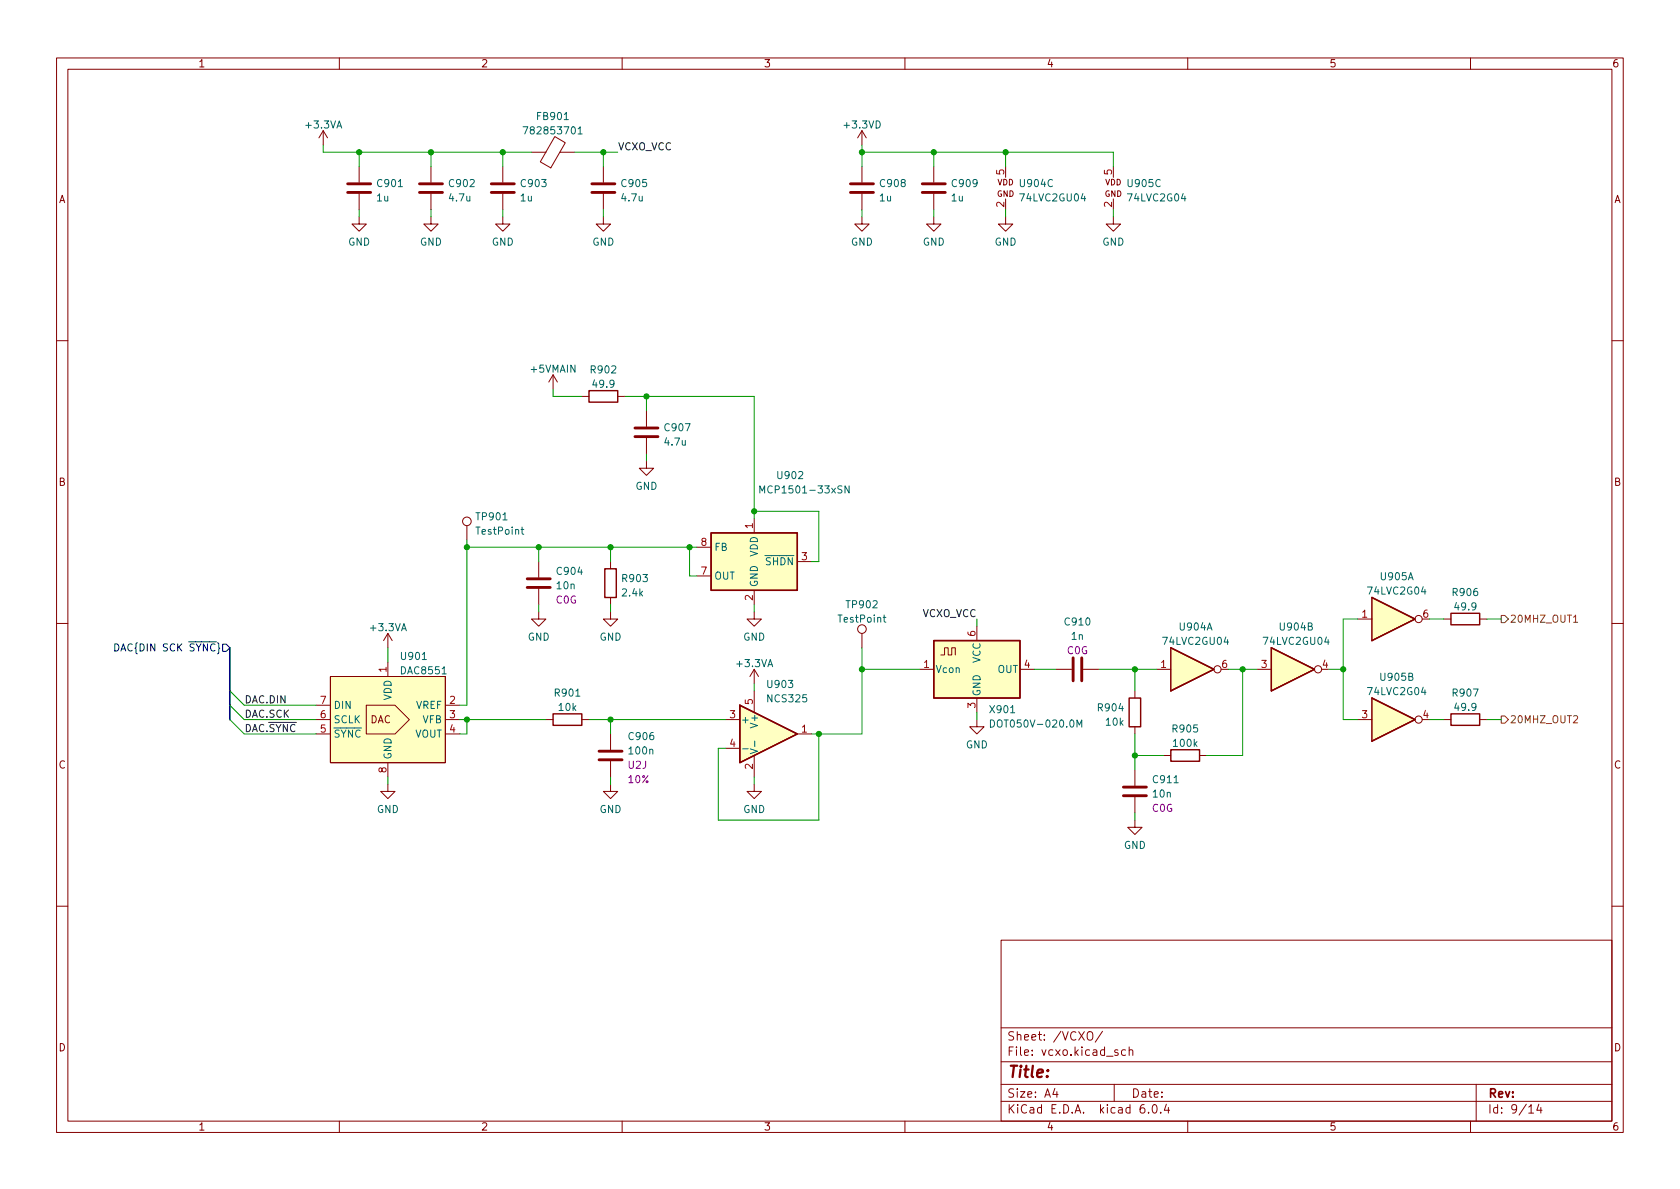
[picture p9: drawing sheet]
<svg xmlns="http://www.w3.org/2000/svg" width="297mm" height="210mm" viewBox="0 0 297 210" stroke-linecap="round" stroke-linejoin="round" font-family="sans-serif">
<g fill="none" stroke="#840000" stroke-width=".18">
<path d="M10 10.2h277v190.1h-277zM12 12.2h273v186.1h-273zM60 10.2v2M110 10.2v2M160 10.2v2M210 10.2v2M260 10.2v2M57.1 23.1l-.7 1.3M57.1 23.1v2.5M57.1 23.1l.8 1.3M63.5 38.3v1.3h1.3l-1.3 1.3-1.3-1.3h1.3M63.5 29.5v2.8"/>
<path d="M63.5 34.3v2.8M76.2 38.3v1.3h1.3l-1.3 1.3-1.3-1.3h1.3M76.2 29.5v2.8M76.2 34.3v2.8M88.9 38.3v1.3h1.3l-1.3 1.3-1.3-1.3h1.3M88.9 29.5v2.8M88.9 34.3v2.8M94 26.9h2.5M98.1 24.1l1.8 1.1-2.5 4.5-1.9-1.1zM99 26.9h2.6M106.7 38.3v1.3h1.2l-1.2 1.3-1.3-1.3h1.3M106.7 29.5v2.8"/>
<path d="M106.7 34.3v2.8M152.4 38.3v1.3h1.3l-1.3 1.3-1.3-1.3h1.3M152.4 23.1v2.5M152.4 29.5v2.8M152.4 34.3v2.8M152.4 23.1l-.8 1.3M152.4 23.1l.8 1.3M165.1 38.3v1.3h1.3l-1.3 1.3-1.3-1.3h1.3M165.1 29.5v2.8M165.1 34.3v2.8M177.8 38.3v1.3h1.3l-1.3 1.3-1.3-1.3h1.3M196.8 38.3v1.3h1.3l-1.3 1.3-1.2-1.3h1.2"/>
<path d="M10 60.2h2M97.8 66.3l-.8 1.3M97.8 66.3v2.5M97.8 66.3l.8 1.3M102.9 70.1h1.2M109.2 70.1h1.3M114.3 72.6v2.8M114.3 77.5v2.8M285 60.2h2M82.5 93v2.5M95.2 99.3v2.8M107.9 99.3v1.3"/>
<path d="M114.3 81.5v1.3h1.3l-1.3 1.3-1.3-1.3h1.3M123.2 96.8h2.5M133.3 91.7v2.5M141 99.3h2.5M10 110.2h2M58.4 119.6h20.3v15.3h-20.3zM68.6 112v2.5M68.6 117.1v2.5M68.6 112l-.8 1.3M68.6 112l.7 1.3M95.2 108.2v1.3h1.3l-1.3 1.2-1.2-1.2h1.2M95.2 104.1v2.8"/>
<path d="M107.9 108.2v1.3h1.3l-1.3 1.2-1.2-1.2h1.2M107.9 105.7v1.2M123.2 101.8h2.5M133.3 108.2v1.3h1.3l-1.3 1.2-1.2-1.2h1.2M133.3 118.4l-.7 1.2M133.3 104.4v2.5M133.3 118.4v2.5M133.3 118.4l.8 1.2M152.4 112v2.5M162.6 118.4h2.5M166.4 115.8h.6v-1.3h.6v1.3h.7v-1.3h.6v1.3M172.7 110.7v2.6"/>
<path d="M180.3 118.4h2.6M186.7 118.4h2.8M191.5 118.4h2.8M204.5 118.4h2.5M222.2 118.4h2.6M240 109.5h2.6M255.3 109.5h1.2M261.6 109.5h1.3M285 110.2h2M55.9 124.7h2.5M55.9 127.2h2.5M55.9 129.8h2.5"/>
<path d="M64.8 124.7h5l2.6 2.5-2.6 2.6h-5zM68.6 138.7v1.2h1.2l-1.2 1.3-1.3-1.3h1.3M68.6 134.9v2.5M78.7 124.7h2.6M78.7 127.2h2.6M78.7 129.8h2.6M96.5 127.2h1.3M102.9 127.2h1.2M107.9 138.7v1.2h1.3l-1.3 1.3-1.2-1.3h1.2M107.9 129.8v2.8M107.9 134.6v2.8M128.3 127.2h2.5"/>
<path d="M128.3 132.3h2.5M133.3 138.7v1.2h1.3l-1.3 1.3-1.2-1.3h1.2M133.3 122.2v3.8M133.3 133.6v3.8M141 129.8h2.5M172.7 127.2v1.3h1.3l-1.3 1.3-1.3-1.3h1.3M172.7 123.4v2.6M200.7 122.2v1.2M200.7 128.5v1.3M200.7 136.1v2.8M205.7 133.6h1.3M212.1 133.6h1.3"/>
<path d="M240 127.2h2.6M255.3 127.2h1.2M261.6 127.2h1.3M200.7 145v1.3h1.2l-1.2 1.3-1.3-1.3h1.3M200.7 141v2.8M10 160.2h2M177 166.3h108v32h-108zM285 160.2h2M60 198.3v2M110 198.3v2M160 198.3v2M177 194.8h108"/>
<path d="M177 191.8h108M177 187.8h108M177 181.8h108M186.5 192.5l-.4 1h1M186.9 193v1M192.3 182.6a.5 .5 0 0 1 .6-.2 .5 .5 0 0 1 .3 .5v.5a.5 .5 0 0 1-.5 .6 .5 .5 0 0 1-.5-.6zM194.9 182.4l-1.3 1.9M197 191.8v3M197.6 185.7l-.3-.1-.2 .2v.3l.5 .1v.4h-.5M199 185.7l-.4-.1-.3 .3v.4l.1 .3h.6M199.6 185.8l.3-.2 .3 .1 .1 .9M199.6 185.1v1.5"/>
<path d="M202.3 195.3a.59 .59 0 0 0-.7 .7v.5l.1 .3h.4l.3-.1v-.5l-.1-.2-.4-.1-.3 .3M203.1 196.7v.1M203.9 195.4l.2-.1a.81 .81 0 0 1 .6 .7 .81 .81 0 0 1-.3 .8h-.2a.81 .81 0 0 1-.6-.6 .81 .81 0 0 1 .3-.8zM205.2 196.7v.1M206.2 195.3l-.3 1h.9M206.6 195.8v1M210 198.3v2M260 198.3v2M261 191.8v6.5M270.3 195.8l.4-.5v1.5M270.3 196.8h.9M272.1 195.3l-.4 1h.9"/>
<path d="M272.4 195.8v1"/>
<circle cx="82.5" cy="92.2" r=".76"/>
<circle cx="152.4" cy="111.2" r=".76"/>
<circle cx="215.3" cy="118.4" r=".63"/>
<circle cx="233" cy="118.4" r=".63"/>
<circle cx="250.8" cy="109.5" r=".63"/>
<circle cx="250.8" cy="127.2" r=".63"/>
</g>
<g fill="none" stroke="#840000" stroke-width=".25">
<path d="M104.1 69.1h5.1v2h-5.1zM125.7 94.2h15.3v10.2h-15.3zM106.9 100.6h2.1v5.1h-2.1zM165.1 113.3h15.2v10.1h-15.2zM207 114.5v7.7zM207 114.5l7.6 3.9-7.6 3.8M224.8 114.5v7.7zM224.8 114.5l7.6 3.9-7.6 3.8M242.6 105.7v7.6zM242.6 105.7l7.6 3.8-7.6 3.8M256.5 108.5h5.1v2h-5.1zM97.8 126.2h5.1v2.1h-5.1z"/>
<path d="M130.8 124.7l10.2 5.1-10.2 5.1zM199.6 123.4h2.1v5.1h-2.1zM207 132.6h5.1v2h-5.1zM242.6 123.4v7.7zM242.6 123.4l7.6 3.8-7.6 3.9M256.5 126.2h5.1v2.1h-5.1z"/>
</g>
<g fill="#ffffc2" stroke="#ffffc2" stroke-width=".18">
<path d="M58.4 119.6h20.3v15.3h-20.3z"/>
<path d="M165.1 113.3h15.2v10.1h-15.2z"/>
<path d="M125.7 94.2h15.3v10.2h-15.3z"/>
<path d="M130.8 124.7l10.2 5.1-10.2 5.1z"/>
<path d="M224.8 114.5v7.7z"/>
<path d="M224.8 114.5l7.6 3.9-7.6 3.8z"/>
<path d="M242.6 123.4v7.7z"/>
<path d="M242.6 123.4l7.6 3.8-7.6 3.9z"/>
<path d="M242.6 105.7v7.6z"/>
<path d="M242.6 105.7l7.6 3.8-7.6 3.8z"/>
<path d="M207 114.5v7.7z"/>
<path d="M207 114.5l7.6 3.9-7.6 3.8z"/>
</g>
<g fill="none" stroke="#840000" stroke-width=".51">
<path d="M61.5 32.5h4M61.5 34h4M74.2 32.5h4M74.2 34h4M86.9 32.5h4M86.9 34h4M104.6 32.5h4.1M104.6 34h4.1M150.4 32.5h4M150.4 34h4M163.1 32.5h4M163.1 34h4"/>
<path d="M112.3 75.7h4M112.3 77.2h4M93.2 103.9h4.1M93.2 102.4h4.1M189.7 116.3v4.1M191.3 116.3v4.1M105.9 134.4h4.1M105.9 132.8h4.1M198.6 139.2h4.1M198.6 140.7h4.1"/>
</g>
<g fill="none" stroke="#006464" stroke-width=".18">
<path d="M92.5 22.4h.8l-.5 1.3M102.2 22.8l.4-.4v1.3M102.2 23.7h.7M92.1 93.6h.5M92.3 93.2v1.1l.3 .2M134.3 87.2v-1.3l.5 .9 .4-.9v1.3M150.1 85.9v1.3l-.7-1.3v1.3M156.1 109.2h.5M156.3 108.8v1l.3 .2M131.3 132.4h1M132.7 132.4l1.2 .5-1.2 .4M133.4 131v1"/>
<path d="M175.1 127.3a.64 .64 0 0 1 .8 .6 .64 .64 0 0 1-.8 .7zM190.4 128.6v-1.3l.4 .9 .5-.9v1.3"/>
</g>
<path d="M265.4 108.8h.7l.6 .7-.6 .6h-.7zM278.2 110h.7M265.4 126.6h.7l.6 .6-.6 .7h-.7zM278.2 126.7l.5-.1 .2 .3-.7 .9h.7" fill="none" stroke="#725600" stroke-width=".18"/>
<path d="M39.4 113.9h.6l.6 .6-.6 .7h-.6z" fill="none" stroke="#000084" stroke-width=".18"/>
<path d="M40.6 114.5v12.7" fill="none" stroke="#000084" stroke-width=".3"/>
<g fill="none" stroke="#009600" stroke-width=".18">
<path d="M57.1 25.6v1.3h36.9M63.5 26.9v2.6M63.5 37.1v1.2M76.2 26.9v2.6M76.2 37.1v1.2M88.9 26.9v2.6M88.9 37.1v1.2M101.6 26.9h7.6M106.7 26.9v2.6M106.7 37.1v1.2M152.4 26.9h44.4v2.6M152.4 25.6v3.9"/>
<path d="M152.4 37.1v1.2M165.1 26.9v2.6M165.1 37.1v1.2M177.8 26.9v2.6M177.8 37.1v1.2M196.8 37.1v1.2M97.8 68.8v1.3h5.1M110.5 70.1h22.8v21.6M114.3 70.1v2.5M82.5 95.5v29.2h-1.2M82.5 96.8h40.7M95.2 96.8v2.5"/>
<path d="M107.9 96.8v2.5M114.3 80.3v1.2M121.9 96.8v5h1.3M133.3 90.4h11.5v8.9h-1.3M68.6 114.5v2.6M95.2 106.9v1.3M107.9 106.9v1.3M133.3 106.9v1.3M152.4 114.5v15.3h-8.9M152.4 118.4h10.2M172.7 109.5v1.2M182.9 118.4h3.8"/>
<path d="M194.3 118.4h10.2M200.7 118.4v3.8M217.2 118.4h5M219.7 118.4v15.2h-6.3M234.9 118.4h2.6M240 109.5h-2.5v17.7h2.5M252.7 109.5h2.6M262.9 109.5h2.5M40.6 127.2l2.6 2.6h12.7M40.6 124.7l2.6 2.5h12.7M40.6 122.2l2.6 2.5h12.7M68.6 137.4v1.3"/>
<path d="M81.3 127.2h15.2M82.5 127.2v2.6h-1.2M104.1 127.2h24.2M107.9 127.2v2.6M107.9 137.4v1.3M133.3 120.9v1.3M133.3 137.4v1.3M144.8 129.8v15.2h-17.8v-12.7h1.3M172.7 126v1.2M200.7 133.6h5M200.7 129.8v6.3M252.7 127.2h2.6"/>
<path d="M262.9 127.2h2.5M200.7 143.8v1.2"/>
</g>
<g fill="#009600" stroke="#009600" stroke-width=".18">
<circle cx="237.5" cy="118.4" r=".46"/>
<circle cx="219.7" cy="118.4" r=".46"/>
<circle cx="200.7" cy="133.6" r=".46"/>
<circle cx="200.7" cy="118.4" r=".46"/>
<circle cx="133.3" cy="90.4" r=".46"/>
<circle cx="82.5" cy="96.8" r=".46"/>
<circle cx="95.2" cy="96.8" r=".46"/>
<circle cx="114.3" cy="70.1" r=".46"/>
<circle cx="165.1" cy="26.9" r=".46"/>
<circle cx="177.8" cy="26.9" r=".46"/>
<circle cx="152.4" cy="26.9" r=".46"/>
<circle cx="144.8" cy="129.8" r=".46"/>
<circle cx="152.4" cy="118.4" r=".46"/>
<circle cx="107.9" cy="96.8" r=".46"/>
<circle cx="121.9" cy="96.8" r=".46"/>
<circle cx="82.5" cy="127.2" r=".46"/>
<circle cx="107.9" cy="127.2" r=".46"/>
<circle cx="76.2" cy="26.9" r=".46"/>
<circle cx="106.7" cy="26.9" r=".46"/>
<circle cx="88.9" cy="26.9" r=".46"/>
<circle cx="63.5" cy="26.9" r=".46"/>
</g>
<text font-size="2.8" fill="#840000" x="178" y="190.6">Title:</text>
<g font-size="2.1" fill="#840000">
<text x="178" y="184">Sheet: /VCXO/</text>
<text x="178" y="186.7">File: vcxo.kicad_sch</text>
<text x="178" y="196.9">KiCad E.D.A. kicad 6.0.4</text>
<text x="178" y="194.1">Size: A4</text>
<text x="200" y="194.1">Date:</text>
<text x="263" y="194.1">Rev:</text>
<text x="263" y="196.9">Id: 9/14</text>
</g>
<g font-size="1.8" fill="#840000">
<text x="35" y="11.9">1</text>
<text x="85" y="11.9">2</text>
<text x="135" y="11.9">3</text>
<text x="185" y="11.9">4</text>
<text x="235" y="11.9">5</text>
<text x="285" y="11.9">6</text>
<text x="10.3" y="35.9">A</text>
<text x="285.3" y="35.9">A</text>
<text x="10.3" y="85.9">B</text>
<text x="285.3" y="85.9">B</text>
<text x="65.4" y="127.9">DAC</text>
<text x="10.3" y="135.9">C</text>
<text x="285.3" y="135.9">C</text>
<text x="10.3" y="185.9">D</text>
<text x="285.3" y="185.9">D</text>
<text x="35" y="199.9">1</text>
<text x="85" y="199.9">2</text>
<text x="135" y="199.9">3</text>
<text x="185" y="199.9">4</text>
<text x="235" y="199.9">5</text>
<text x="285" y="199.9">6</text>
</g>
<g font-size="1.8" fill="#006464">
<text x="54.2" y="22.7">+3.3VA</text>
<text x="93.3" y="23.7">782853701</text>
<text x="95.1" y="21.2">FB901</text>
<text x="149.4" y="22.7">+3.3VD</text>
<text x="66.6" y="35.6">1u</text>
<text x="66.8" y="33.1">C901</text>
<text x="79.5" y="35.6">4.7u</text>
<text x="79.5" y="33.1">C902</text>
<text x="92" y="35.6">1u</text>
<text x="92.2" y="33.1">C903</text>
<text x="110" y="35.6">4.7u</text>
<text x="110" y="33.1">C905</text>
<text x="155.5" y="35.6">1u</text>
<text x="155.7" y="33.1">C908</text>
<text x="168.2" y="35.6">1u</text>
<text x="168.4" y="33.1">C909</text>
<text x="180.5" y="33.1">U904C</text>
<text x="180.6" y="35.6">74LVC2GU04</text>
<text x="199.5" y="33.1">U905C</text>
<text x="199.6" y="35.6">74LVC2G04</text>
<text x="61.5" y="43.4">GND</text>
<text x="74.2" y="43.4">GND</text>
<text x="86.9" y="43.4">GND</text>
<text x="104.7" y="43.4">GND</text>
<text x="150.4" y="43.4">GND</text>
<text x="163.1" y="43.4">GND</text>
<text x="175.8" y="43.4">GND</text>
<text x="194.9" y="43.4">GND</text>
<text x="93.9" y="65.9">+5VMAIN</text>
<text x="104.6" y="66">R902</text>
<text x="105" y="68.6">49.9</text>
<text x="117.6" y="76.2">C907</text>
<text x="117.6" y="78.8">4.7u</text>
<text x="112.3" y="86.6">GND</text>
<text x="135.3" y="87.2">MCP1501-33xSN</text>
<text x="137.6" y="84.7">U902</text>
<text x="84.4" y="94.5">TestPoint</text>
<text x="84.4" y="92">TP901</text>
<text x="98.6" y="101.7">C904</text>
<text x="126.2" y="97.4">FB</text>
<text x="134" y="98.5" transform="rotate(-90 134 98.5)">VDD</text>
<text x="134.1" y="99.9">~{SHDN}</text>
<text x="98.5" y="104.2">10n</text>
<text x="110.1" y="105.5">2.4k</text>
<text x="110.1" y="102.9">R903</text>
<text x="126.2" y="102.5">OUT</text>
<text x="134" y="103.9" transform="rotate(-90 134 103.9)">GND</text>
<text x="149.8" y="107.5">TP902</text>
<text x="242" y="105.1">74LVC2G04</text>
<text x="244.2" y="102.6">U905A</text>
<text x="257" y="105.4">R906</text>
<text x="257.4" y="107.9">49.9</text>
<text x="65.6" y="111.6">+3.3VA</text>
<text x="93.3" y="113.3">GND</text>
<text x="106" y="113.3">GND</text>
<text x="131.4" y="113.3">GND</text>
<text x="148.4" y="110.1">TestPoint</text>
<text x="188.4" y="110.6">C910</text>
<text x="189.5" y="113.1">1n</text>
<text x="208.6" y="111.5">U904A</text>
<text x="226.4" y="111.5">U904B</text>
<text x="71" y="119.2">DAC8551</text>
<text x="71" y="116.7">U901</text>
<text x="130.4" y="118">+3.3VA</text>
<text x="165.4" y="119">Vcon</text>
<text x="173.4" y="117.3" transform="rotate(-90 173.4 117.3)">VCC</text>
<text x="176.4" y="119">OUT</text>
<text x="205.8" y="114">74LVC2GU04</text>
<text x="223.6" y="114">74LVC2GU04</text>
<text x="58.9" y="125.3">DIN</text>
<text x="69.2" y="123.9" transform="rotate(-90 69.2 123.9)">VDD</text>
<text x="73.5" y="125.3">VREF</text>
<text x="98.2" y="123.2">R901</text>
<text x="98.9" y="125.7">10k</text>
<text x="135.8" y="121.6">U903</text>
<text x="135.8" y="124.2">NCS325</text>
<text x="173.4" y="123.2" transform="rotate(-90 173.4 123.2)">GND</text>
<text x="194.2" y="125.8">R904</text>
<text x="242" y="122.9">74LVC2G04</text>
<text x="244.2" y="120.4">U905B</text>
<text x="257" y="123.2">R907</text>
<text x="257.4" y="125.7">49.9</text>
<text x="58.9" y="130.4">~{SYNC}</text>
<text x="58.9" y="127.9">SCLK</text>
<text x="73.3" y="130.4">VOUT</text>
<text x="74.7" y="127.9">VFB</text>
<text x="111.3" y="130.9">C906</text>
<text x="130.9" y="127.9">+</text>
<text x="134" y="128.3" transform="rotate(-90 134 128.3)">V+</text>
<text x="175.2" y="126.1">X901</text>
<text x="176" y="128.6">DOT050V-020.0M</text>
<text x="195.6" y="128.3">10k</text>
<text x="207.4" y="129.5">R905</text>
<text x="69.2" y="134.4" transform="rotate(-90 69.2 134.4)">GND</text>
<text x="111.3" y="133.4">100n</text>
<text x="170.8" y="132.3">GND</text>
<text x="207.6" y="132.1">100k</text>
<text x="66.6" y="143.8">GND</text>
<text x="106" y="143.8">GND</text>
<text x="131.4" y="143.8">GND</text>
<text x="203.9" y="141">10n</text>
<text x="204" y="138.5">C911</text>
<text x="198.7" y="150.1">GND</text>
</g>
<g font-size="1.8" fill="#0f0f0f">
<text x="109.2" y="26.6">VCXO_VCC</text>
<text x="163" y="109.1">VCXO_VCC</text>
<text x="43.2" y="124.4">DAC.DIN</text>
<text x="43.2" y="129.4">DAC.~{SYNC}</text>
<text x="43.2" y="126.9">DAC.SCK</text>
</g>
<g font-size="1.8" fill="#a90000">
<text x="177.5" y="30.9" transform="rotate(-90 177.5 30.9)">5</text>
<text x="196.6" y="30.9" transform="rotate(-90 196.6 30.9)">5</text>
<text x="177.5" y="36.6" transform="rotate(-90 177.5 36.6)">2</text>
<text x="196.6" y="36.6" transform="rotate(-90 196.6 36.6)">2</text>
<text x="133.1" y="93.5" transform="rotate(-90 133.1 93.5)">1</text>
<text x="124" y="101.6">7</text>
<text x="124" y="96.5">8</text>
<text x="141.7" y="99.1">3</text>
<text x="133.1" y="106.2" transform="rotate(-90 133.1 106.2)">2</text>
<text x="172.5" y="112.5" transform="rotate(-90 172.5 112.5)">6</text>
<text x="240.8" y="109.2">1</text>
<text x="251.6" y="109.2">6</text>
<text x="68.3" y="118.9" transform="rotate(-90 68.3 118.9)">1</text>
<text x="163.3" y="118.1">1</text>
<text x="181.1" y="118.1">4</text>
<text x="205.2" y="118.1">1</text>
<text x="216" y="118.1">6</text>
<text x="223" y="118.1">3</text>
<text x="233.8" y="118.1">4</text>
<text x="56.7" y="124.5">7</text>
<text x="79.5" y="124.5">2</text>
<text x="133.1" y="124.6" transform="rotate(-90 133.1 124.6)">5</text>
<text x="172.5" y="125.2" transform="rotate(-90 172.5 125.2)">3</text>
<text x="56.7" y="129.5">5</text>
<text x="56.7" y="127">6</text>
<text x="79.5" y="127">3</text>
<text x="79.5" y="129.5">4</text>
<text x="129" y="127">3</text>
<text x="141.7" y="129.5">1</text>
<text x="240.8" y="127">3</text>
<text x="251.6" y="127">4</text>
<text x="68.3" y="136.6" transform="rotate(-90 68.3 136.6)">8</text>
<text x="129" y="132.1">4</text>
<text x="133.1" y="136" transform="rotate(-90 133.1 136)">2</text>
</g>
<g font-size="1.8" fill="#840084">
<text x="98.3" y="106.7">C0G</text>
<text x="188.7" y="115.7">C0G</text>
<text x="111.1" y="135.9">U2J</text>
<text x="111.1" y="138.5">10%</text>
<text x="203.7" y="143.6">C0G</text>
</g>
<g font-size="1.8" fill="#725600">
<text x="266.9" y="110.1">20MHZ_OUT1</text>
<text x="266.9" y="127.9">20MHZ_OUT2</text>
</g>
<text font-size="1.8" fill="#000084" x="19.9" y="115.2">DAC{DIN SCK ~{SYNC}}</text>
<g font-size="1.4" fill="#840000">
<text x="176.3" y="34.8">GND</text>
<text x="176.3" y="32.8">VDD</text>
<text x="195.3" y="34.8">GND</text>
<text x="195.4" y="32.8">VDD</text>
</g>
</svg>
